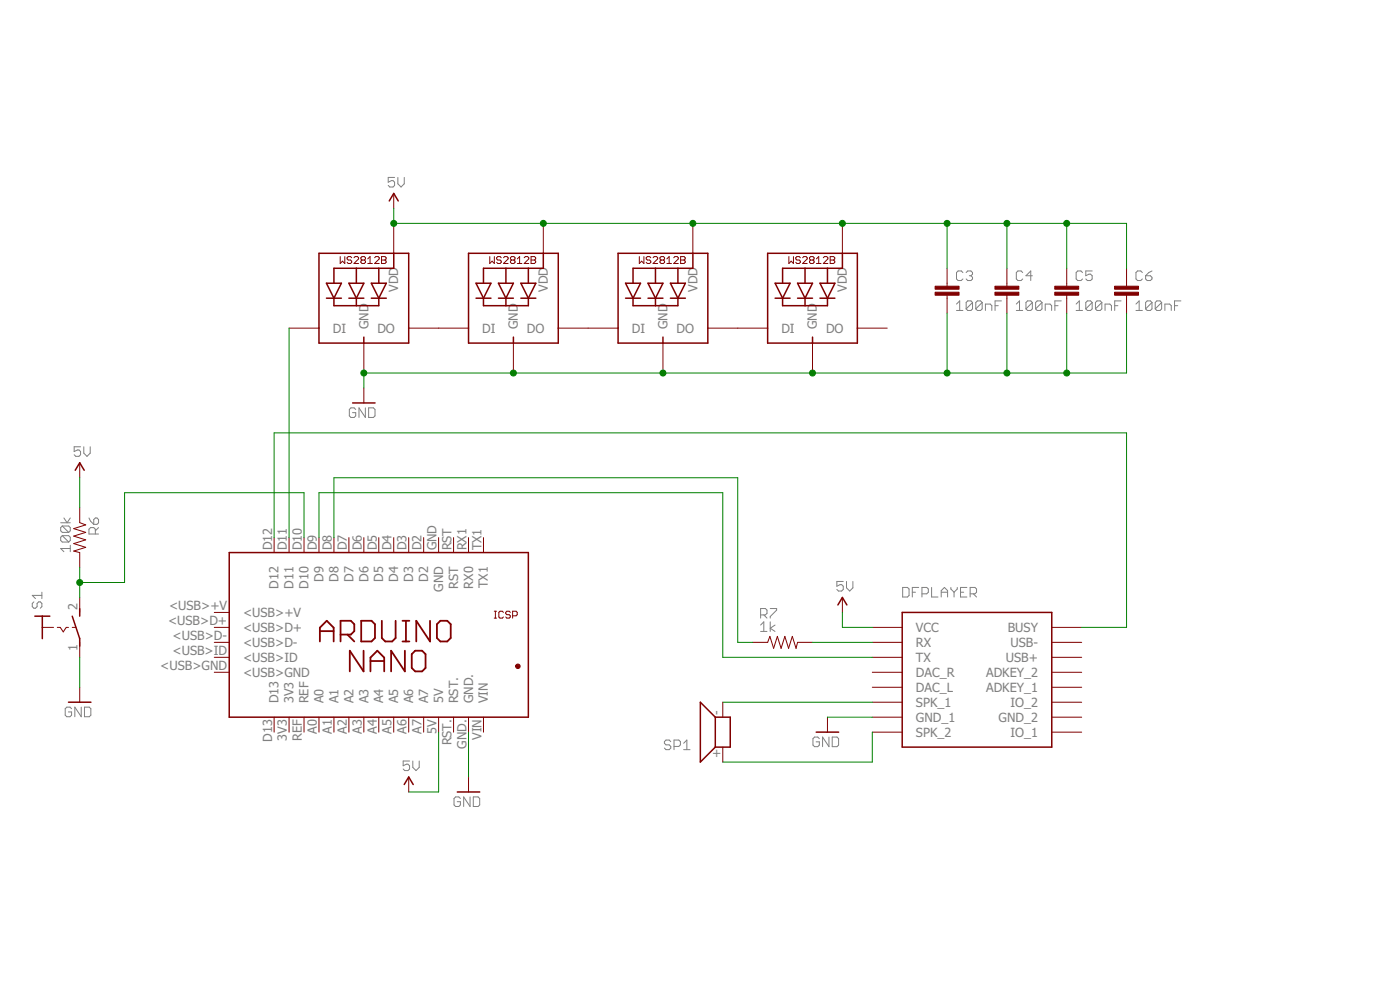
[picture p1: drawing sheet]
<svg xmlns="http://www.w3.org/2000/svg" width="1189mm" height="841mm" viewBox="0 0 1189 841" stroke-linecap="round" stroke-linejoin="round" font-family="sans-serif">
<g fill="none" stroke="#808080" stroke-width=".85">
<path d="M335 151h-5v4l2-2h2l1 2v2l-1 2h-3l-1-2M338 151v5l3 3 2-3v-5M818 231l-2-1h-2l-2 1v6l2 1h2l2-1M820 231l2-1h3l1 1v2l-1 1M823 234h2M825 234l1 1v2l-1 1h-3l-2-1M868 231l-1-1h-3l-1 1v6l1 1h3l1-1M877 234h-6l4-4v8M919 231l-1-1h-3l-1 1v6l1 1h3l1-1M927 230h-5v4l3-1h1l1 1v3l-1 1h-3l-1-1M970 231l-1-1h-3l-1 1v6l1 1h3l1-1M973 234h4l1 1v2l-1 1h-3l-1-1z"/>
<path d="M978 230l-2 1-3 3M812 258l3-3v8M826 257v5l-1 1h-3l-2-1M826 257l-1-2h-3l-2 2v5M826 257l-6 5M834 257v5l-1 1h-3l-1-1M834 257l-1-2h-3l-1 2v5M834 257l-5 5M845 259h3M850 255h-5v8M863 258l3-3v8M877 257v5l-2 1h-2l-2-1"/>
<path d="M877 257l-2-2h-2l-2 2v5M877 257l-6 5M885 257v5l-2 1h-2l-2-1M885 257l-2-2h-2l-2 2v5M885 257l-6 5M896 259h3M901 255h-5v8M914 258l3-3v8M927 257v5l-1 1h-3l-1-1M927 257l-1-2h-3l-1 2v5M927 257l-5 5M936 257v5l-2 1h-2l-2-1"/>
<path d="M936 257l-2-2h-2l-2 2v5M936 257l-6 5M947 259h2M952 255h-5v8M965 258l2-3v8M978 257v5l-1 1h-3l-1-1M978 257l-1-2h-3l-1 2v5M978 257l-5 5M986 257v5l-1 1h-3l-1-1M986 257l-1-2h-3l-1 2v5M986 257l-5 5M997 259h3"/>
<path d="M1003 255h-6v8M812 263h6M837 263v-5h4l1 1v4M863 263h5M888 263v-5h4l1 1v4M914 263h5M938 263v-5h4l2 1v4M965 263h5M989 263v-5h4l2 1v4M302 347l-1-1h-3l-1 1v6l1 1h3l1-1v-3h-3M310 346v8l-5-8v8M313 346h4l1 1v6l-1 1h-4z"/>
<path d="M68 379h-5v4l3-1h1l1 1v3l-1 1h-3l-1-1M71 379v6l3 2 3-2v-6M54 440l3 4 3-4M76 440l1 2 3 3M52 444h8M53 446h5l2 2v2l-2 2M53 455h5l2 1v3l-2 1M53 455l-1 1v3l1 1h5M53 446l-1 2v2l1 2h5M53 455l5 5M53 446l5 6M80 441l1-1h1l2 1v3l-2 1h-2z"/>
<path d="M81 453v-4l-1-1h-3l-1 1v4h8M84 448l-3 2M60 465h-8l2 3M60 463v5M716 493h-5v5l2-2h2l1 2v2l-1 2h-3l-1-2M719 493v6l3 3 2-3v-6M767 499h4l1 1v5l-1 2h-4zM780 499h-5v8M791 499v8h6M807 499v1l3 3M813 499v1l-3 3M821 499h-5v8h5"/>
<path d="M29 511l-2 1v3l2 1h1l1-1v-3l2-1h1l2 1v3l-2 1M36 503v5M36 505h-9l3 3M654 516h6v2l-6 5v2M775 503h2M783 504h4l1-1v-3l-1-1h-4v8M799 503h6M799 507v-6l3-2 3 2v6M810 503v4M816 503h2M824 504h4l1-1v-3l-1-1h-4v8M827 504l2 3"/>
<path d="M646 530l3-2v8M646 536h5M646 522h4l1-1v-3l-1-2h-4v9M649 522l2 3M654 528v8M658 530l-4 3 4 3M61 601l-2-1h-2l-2 1v6l2 1h2l2-1v-3h-3M69 600v8l-5-8v8M72 600h4l1 1v6l-1 1h-4zM570 629l-2-1h-2l-2 1v2l2 1h2l2 1v2l-2 1h-2l-2-1M572 633h4l2-1v-3l-2-1h-4v8M581 636h5"/>
<path d="M581 631l2-3v8M696 627l-2-1h-2l-2 1v5l2 2h2l2-2v-2h-3M704 626v8l-5-8v8M707 626h4l1 1v5l-1 2h-4zM348 646h-6v4l3-1h1l2 1v3l-2 1h-2l-2-1M351 646v5l2 3 3-3v-5M391 678l-1-2h-3l-1 2v5l1 1h3l1-1v-3h-3M399 676v8l-5-8v8M402 676h4l1 2v5l-1 1h-4z"/>
</g>
<g fill="none" stroke="#800000" stroke-width="1.3">
<path d="M331 171l3-7 4 7M271 215h76v76h-76zM334 215v13h-50v12M398 215h76v76h-76zM461 215v13h-50v12M525 215h76v76h-76zM588 215v13h-50v12M652 215h76v76h-76zM715 215v13h-50v12M303 228v12M322 228v12M430 228v12"/>
<path d="M449 228v12M557 228v12M576 228v12M684 228v12M703 228v12M277 240h13l-6 13zM277 253h13M284 253v6h38v-6M296 240h13l-6 13zM296 253h13M303 253v6M315 240h13l-6 13z"/>
<path d="M315 253h13M404 240h13l-6 13zM404 253h13M411 253v6h38v-6M423 240h13l-6 13zM423 253h13M430 253v6M442 240h13l-6 13zM442 253h13M531 240h13l-6 13zM531 253h13M538 253v6h38v-6"/>
<path d="M550 240h13l-6 13zM550 253h13M557 253v6M569 240h13l-6 13zM569 253h13M658 240h13l-6 13zM658 253h13M665 253v6h38v-6M677 240h13l-6 13zM677 253h13M684 253v6M696 240h13l-6 13z"/>
<path d="M696 253h13M309 286v5M436 286v5M563 286v5M690 286v5M299 342h19M64 399l4-6 4 6M195 469h254v140h-254zM68 517v6M712 513l3-6 4 6M766 520h127v114h-127zM30 523h12"/>
<path d="M36 523v19M61 523l7 19v6M58 596h19M607 609h13v25h-13M607 609v25M607 609l-12-13v51l12-13M693 621h19M343 666l4-7 4 7M388 672h19"/>
</g>
<g fill="none" stroke="#800000" stroke-width=".85">
<path d="M334 164v13M334 190v25M461 190v25M588 190v25M715 190v25M289 218v6l2-2 2 2v-6M299 219l-1-1h-2l-1 1v1l1 1h2l1 1v1l-1 1h-2l-1-1M301 219l1-1h2l1 1v1l-4 4h4M312 220l2-2v6M318 219l1-1h2l1 1v1l-4 4h4M324 218h3l1 1v1l-1 1 1 1v1l-1 1h-3zM416 218v6l2-2 2 2v-6"/>
<path d="M426 219l-1-1h-2l-1 1v1l1 1h2l1 1v1l-1 1h-2l-1-1M428 219l1-1h2l1 1v1l-4 4h4M439 220l2-2v6M445 219l1-1h2l1 1v1l-4 4h4M451 218h3l1 1v1l-1 1 1 1v1l-1 1h-3zM543 218v6l2-2 2 2v-6M553 219l-1-1h-2l-1 1v1l1 1h2l1 1v1l-1 1h-2l-1-1M555 219l1-1h2v1v1l-3 4h3M566 220l2-2v6M572 219l1-1h2l1 1v1l-4 4h4M578 218h3l1 1v1l-1 1 1 1v1l-1 1h-3zM670 218v6l2-2 2 2v-6"/>
<path d="M680 219l-1-1h-2l-1 1v1l1 1h2l1 1v1l-1 1h-2l-1-1M682 219l1-1h2v1v1l-3 4h3M693 220l2-2v6M699 219l1-1h2l1 1v1l-4 4h4M705 218h3l1 1v1l-1 1 1 1v1l-1 1h-3zM307 221l-1-1v-1l1-1h2l1 1v1l-1 1M307 221h2M307 221l-1 1v1l1 1h2l1-1v-1l-1-1M312 224h4M324 221h3M434 221l-1-1v-1l1-1h2l1 1v1l-1 1M434 221h2"/>
<path d="M434 221l-1 1v1l1 1h2l1-1v-1l-1-1M439 224h4M451 221h3M561 221l-1-1v-1l1-1h2l1 1v1l-1 1M561 221h2M561 221l-1 1v1l1 1h2l1-1v-1l-1-1M566 224h4M578 221h3M688 221l-1-1v-1l1-1h2l1 1v1l-1 1M688 221h2M688 221l-1 1v1l1 1h2l1-1v-1l-1-1M693 224h4"/>
<path d="M705 221h3M804 228v15M855 228v15M906 228v15M957 228v15M804 251v15M855 251v15M906 251v15M957 251v15M245 278h26M347 278h51M474 278h51"/>
<path d="M601 278h51M728 278h25M309 291v26M436 291v26M563 291v26M690 291v26M309 329v13M68 393v12M68 431v13l5 1-10 4 10 3-10 3 10 3-10 3 10 4-10 3 5 1v13M233 456v13M245 456v13M258 456v13"/>
<path d="M271 456v13M284 456v13M296 456v13M309 456v13M322 456v13M334 456v13M347 456v13M360 456v13M372 456v13M385 456v13M398 456v13M411 456v13"/>
<path d="M68 507v13M182 520h13M420 519h2M421 519v6M428 520l-1-1h-2l-1 1v4l1 1h2l1-1M433 520l-1-1h-2l-1 1v1l1 1h2l1 1v1l-1 1h-2l-1-1M715 507v13M36 532h9M49 532h2l3 4 2-4h2M61 532h4M182 532h13M420 525h2"/>
<path d="M435 523h3l1-1v-2l-1-1h-3v6M741 532h25M893 532h26M68 545v13M182 545h13M182 558h13M639 545h13l2-5 3 10 3-10 3 10 3-10 4 10 3-10 3 10 1-5h13M741 545h25M741 558h25M893 545h26M893 558h26M182 571h13"/>
<path d="M741 571h25M893 571h26M68 583v13M614 596v13M741 583h25M741 596h25M893 583h26M893 596h26M233 609v12M245 609v12M258 609v12M271 609v12"/>
<path d="M284 609v12M296 609v12M309 609v12M322 609v12M334 609v12M347 609v12M360 609v12M372 609v12M385 609v12M398 609v12M411 609v12M703 609v12"/>
<path d="M741 609h25M893 609h26M614 634v13M741 621h25M893 621h26M347 659v13M398 659v13"/>
</g>
<g fill="#800000" stroke="#800000" stroke-width=".85">
<path d="M794 248h20v3h-20z"/>
<path d="M794 243h20v2h-20z"/>
<path d="M845 248h20v3h-20z"/>
<path d="M845 243h20v2h-20z"/>
<path d="M896 248h20v3h-20z"/>
<path d="M896 243h20v2h-20z"/>
<path d="M946 248h21v3h-21z"/>
<path d="M946 243h21v2h-21z"/>
</g>
<g fill="none" stroke="#800000" stroke-width="1.5">
<path d="M272 536h11M289 539h9l3-3v-6l-3-3h-9v17M295 539l6 5M307 527h8l3 3v11l-3 3h-8zM324 527v14l3 3h6l3-3v-14M342 527h6M345 527v17M365 527v17l-12-17v17M374 527h6l3 3v11l-3 3h-6l-3-3v-11zM272 544v-11l5-6 6 6v11M309 552v18l-12-18v18M342 544h6"/>
<path d="M344 552v18l-12-18v18M350 555l3-3h5l3 3v12l-3 3h-5l-3-3zM315 570v-12l5-6 6 6v12M315 561h11"/>
</g>
<path d="M438 564a1.9 1.9 0 0 1 3 0 1.9 1.9 0 0 1-1 3 1.9 1.9 0 0 1-2-2h1a.6 .6 0 0 1 1 0 .6 .6 0 0 1 0 1 .7 .7 0 0 1-1-1h-1z" fill-rule="evenodd" fill="#800000" stroke="#800000" stroke-width=".85"/>
<g fill="none" stroke="#008000" stroke-width=".85">
<path d="M334 177v13h623v38M804 190v38M855 190v38M906 190v38M245 278v178M804 266v51M855 266v51M906 266v51M957 266v51h-648v12M68 405v26M233 456v-89h724v165h-38M258 456v-38h-152v76h-38"/>
<path d="M271 456v-38h343v140h127M284 456v-51h342v140h13M68 482v25M715 520v12h26M68 558v25M690 545h51M614 596h127M703 609h38M372 621v51h-25M398 621v38M741 621v26h-127"/>
</g>
<g fill="#008000" stroke="#008000" stroke-width=".85">
<circle cx="563" cy="317" r="2.5"/>
<circle cx="436" cy="317" r="2.5"/>
<circle cx="309" cy="317" r="2.5"/>
<circle cx="690" cy="317" r="2.5"/>
<circle cx="906" cy="317" r="2.5"/>
<circle cx="855" cy="317" r="2.5"/>
<circle cx="804" cy="317" r="2.5"/>
<circle cx="588" cy="190" r="2.5"/>
<circle cx="461" cy="190" r="2.5"/>
<circle cx="334" cy="190" r="2.5"/>
<circle cx="715" cy="190" r="2.5"/>
<circle cx="906" cy="190" r="2.5"/>
<circle cx="855" cy="190" r="2.5"/>
<circle cx="804" cy="190" r="2.5"/>
<circle cx="68" cy="494" r="2.5"/>
</g>
<g font-size="10.8" fill="#808080">
<text x="338" y="248" transform="rotate(-90 338 248)">VDD</text>
<text x="465" y="248" transform="rotate(-90 465 248)">VDD</text>
<text x="592" y="248" transform="rotate(-90 592 248)">VDD</text>
<text x="719" y="248" transform="rotate(-90 719 248)">VDD</text>
<text x="313" y="279" transform="rotate(-90 313 279)">GND</text>
<text x="440" y="279" transform="rotate(-90 440 279)">GND</text>
<text x="567" y="279" transform="rotate(-90 567 279)">GND</text>
<text x="694" y="279" transform="rotate(-90 694 279)">GND</text>
<text x="283" y="282">DI</text>
<text x="320" y="282">DO</text>
<text x="410" y="282">DI</text>
<text x="447" y="282">DO</text>
<text x="537" y="282">DI</text>
<text x="574" y="282">DO</text>
<text x="664" y="282">DI</text>
<text x="701" y="282">DO</text>
<text x="231" y="467" transform="rotate(-90 231 467)">D12</text>
<text x="244" y="467" transform="rotate(-90 244 467)">D11</text>
<text x="256" y="467" transform="rotate(-90 256 467)">D10</text>
<text x="269" y="467" transform="rotate(-90 269 467)">D9</text>
<text x="282" y="467" transform="rotate(-90 282 467)">D8</text>
<text x="294" y="467" transform="rotate(-90 294 467)">D7</text>
<text x="307" y="467" transform="rotate(-90 307 467)">D6</text>
<text x="320" y="467" transform="rotate(-90 320 467)">D5</text>
<text x="333" y="467" transform="rotate(-90 333 467)">D4</text>
<text x="345" y="467" transform="rotate(-90 345 467)">D3</text>
<text x="358" y="467" transform="rotate(-90 358 467)">D2</text>
<text x="371" y="467" transform="rotate(-90 371 467)">GND</text>
<text x="383" y="467" transform="rotate(-90 383 467)">RST</text>
<text x="396" y="467" transform="rotate(-90 396 467)">RX1</text>
<text x="409" y="467" transform="rotate(-90 409 467)">TX1</text>
<text x="275" y="494" transform="rotate(-90 275 494)">D9</text>
<text x="287" y="494" transform="rotate(-90 287 494)">D8</text>
<text x="300" y="494" transform="rotate(-90 300 494)">D7</text>
<text x="313" y="494" transform="rotate(-90 313 494)">D6</text>
<text x="325" y="494" transform="rotate(-90 325 494)">D5</text>
<text x="338" y="494" transform="rotate(-90 338 494)">D4</text>
<text x="351" y="494" transform="rotate(-90 351 494)">D3</text>
<text x="364" y="494" transform="rotate(-90 364 494)">D2</text>
<text x="237" y="500" transform="rotate(-90 237 500)">D12</text>
<text x="249" y="500" transform="rotate(-90 249 500)">D11</text>
<text x="262" y="500" transform="rotate(-90 262 500)">D10</text>
<text x="376" y="502" transform="rotate(-90 376 502)">GND</text>
<text x="389" y="500" transform="rotate(-90 389 500)">RST</text>
<text x="402" y="499" transform="rotate(-90 402 499)">RX0</text>
<text x="414" y="499" transform="rotate(-90 414 499)">TX1</text>
<text x="66" y="518" transform="rotate(-90 66 518)">2</text>
<text x="144" y="518">&lt;USB&gt;+V</text>
<text x="206" y="524">&lt;USB&gt;+V</text>
<text x="143" y="531">&lt;USB&gt;D+</text>
<text x="206" y="536">&lt;USB&gt;D+</text>
<text x="778" y="536">VCC</text>
<text x="856" y="536">BUSY</text>
<text x="147" y="543">&lt;USB&gt;D-</text>
<text x="206" y="549">&lt;USB&gt;D-</text>
<text x="778" y="549">RX</text>
<text x="858" y="549">USB-</text>
<text x="66" y="553" transform="rotate(-90 66 553)">1</text>
<text x="146" y="556">&lt;USB&gt;ID</text>
<text x="206" y="562">&lt;USB&gt;ID</text>
<text x="778" y="562">TX</text>
<text x="854" y="562">USB+</text>
<text x="136" y="569">&lt;USB&gt;GND</text>
<text x="206" y="574">&lt;USB&gt;GND</text>
<text x="778" y="574">DAC_R</text>
<text x="837" y="574">ADKEY_2</text>
<text x="778" y="587">DAC_L</text>
<text x="837" y="587">ADKEY_1</text>
<text x="237" y="597" transform="rotate(-90 237 597)">D13</text>
<text x="249" y="597" transform="rotate(-90 249 597)">3V3</text>
<text x="262" y="597" transform="rotate(-90 262 597)">REF</text>
<text x="275" y="597" transform="rotate(-90 275 597)">A0</text>
<text x="287" y="597" transform="rotate(-90 287 597)">A1</text>
<text x="300" y="597" transform="rotate(-90 300 597)">A2</text>
<text x="313" y="597" transform="rotate(-90 313 597)">A3</text>
<text x="325" y="597" transform="rotate(-90 325 597)">A4</text>
<text x="338" y="597" transform="rotate(-90 338 597)">A5</text>
<text x="351" y="597" transform="rotate(-90 351 597)">A6</text>
<text x="364" y="597" transform="rotate(-90 364 597)">A7</text>
<text x="376" y="597" transform="rotate(-90 376 597)">5V</text>
<text x="389" y="597" transform="rotate(-90 389 597)">RST.</text>
<text x="402" y="597" transform="rotate(-90 402 597)">GND.</text>
<text x="414" y="597" transform="rotate(-90 414 597)">VIN</text>
<text x="778" y="600">SPK_1</text>
<text x="858" y="600">IO_2</text>
<text x="612" y="607" transform="rotate(-90 612 607)">-</text>
<text x="778" y="612">GND_1</text>
<text x="848" y="612">GND_2</text>
<text x="269" y="623" transform="rotate(-90 269 623)">A0</text>
<text x="282" y="623" transform="rotate(-90 282 623)">A1</text>
<text x="294" y="623" transform="rotate(-90 294 623)">A2</text>
<text x="307" y="623" transform="rotate(-90 307 623)">A3</text>
<text x="320" y="623" transform="rotate(-90 320 623)">A4</text>
<text x="333" y="623" transform="rotate(-90 333 623)">A5</text>
<text x="345" y="623" transform="rotate(-90 345 623)">A6</text>
<text x="358" y="623" transform="rotate(-90 358 623)">A7</text>
<text x="371" y="623" transform="rotate(-90 371 623)">5V</text>
<text x="231" y="629" transform="rotate(-90 231 629)">D13</text>
<text x="244" y="629" transform="rotate(-90 244 629)">3V3</text>
<text x="256" y="629" transform="rotate(-90 256 629)">REF</text>
<text x="409" y="628" transform="rotate(-90 409 628)">VIN</text>
<text x="778" y="625">SPK_2</text>
<text x="858" y="625">IO_1</text>
<text x="383" y="633" transform="rotate(-90 383 633)">RST.</text>
<text x="396" y="635" transform="rotate(-90 396 635)">GND.</text>
<text x="612" y="644" transform="rotate(-90 612 644)">+</text>
</g>
</svg>
